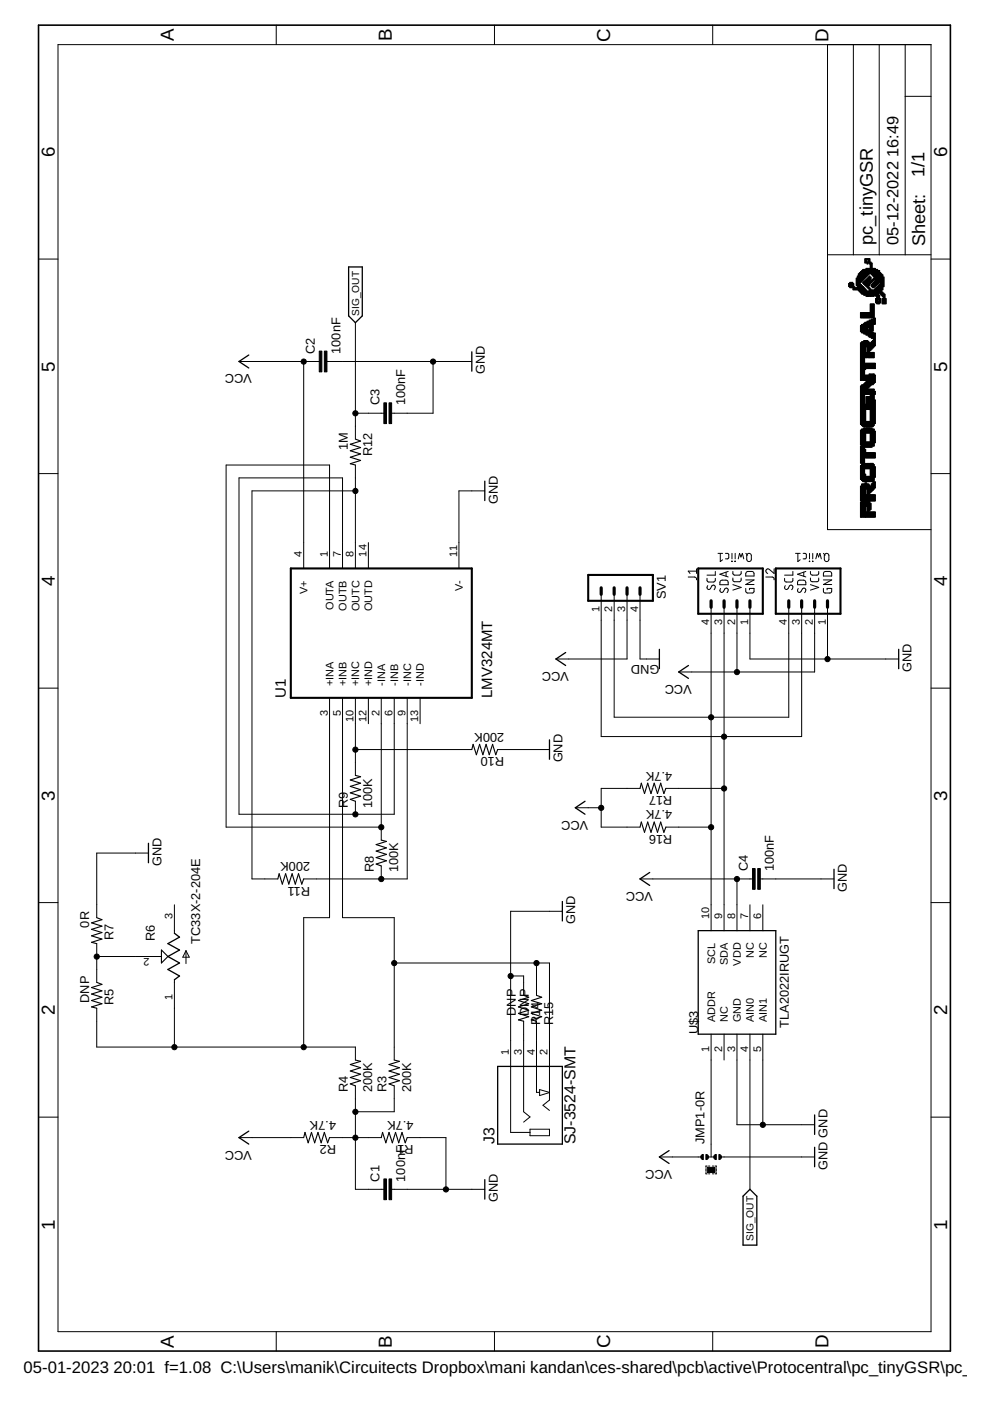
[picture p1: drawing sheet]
<svg xmlns="http://www.w3.org/2000/svg" width="210mm" height="297mm" viewBox="0 0 210 297" stroke-linecap="round" stroke-linejoin="round" font-family="sans-serif">
<g fill="none" stroke="#000" stroke-width=".21">
<path d="M12.3 9.5h185.1v272.8h-185.1zM58.6 5.3v4.2M104.8 5.3v4.2M151.1 5.3v4.2M175.5 9.5v102.8h21.9M180.9 9.5v44.5M186.4 9.5v44.5M191.9 9.5v44.5M191.9 20.4h5.5M8.2 54.9h4.1M175.5 54h21.9M197.4 54.9h4.1"/>
<path d="M50.7 76.6h17M64.4 76.6v43.9M69.3 76.6h30.7M75.4 68.4v24.7M91.8 76.6v11h-8.8M75.4 98.6v21.9M75.4 87.6h6M8.2 100.4h4.1M75.4 104.1h-22v82.3h5.5M78.1 115v5.5M102.8 104.1h-5.5v16.4M152.2 117.3h1"/>
<path d="M152.7 117.3v1.8l.5-.4M153.8 117.3h.5l.2 .3-.1 .8-.6 .1M155.2 119v.1zM155.2 117.3v1.2M155.8 119l.1 .1zM155.9 117.3v1.2M156.5 118.5l.3-1.2 .3 .8 .3-.8 .3 1.2M158.1 117.3l.4 .4M158.4 117.5l.3-.2 .5 .2 .1 1.1a.49 .49 0 0 1-.5 .5 .49 .49 0 0 1-.5-.5zM168.7 117.3h1M169.2 117.3v1.8l.5-.4M170.3 117.3h.5l.2 .3-.1 .8-.6 .1"/>
<path d="M171.6 119l.1 .1zM171.6 117.3v1.2M172.3 119l.1 .1zM172.3 117.3v1.2M173 118.5l.3-1.2 .3 .8 .2-.8 .3 1.2M174.6 117.3l.4 .4M174.9 117.5l.3-.2 .4 .2 .1 1.1a.49 .49 0 0 1-.4 .5 .49 .49 0 0 1-.5-.5zM197.4 100.4h4.1M69.9 120.5v-21.9h-22v76.8h32.9M72.6 120.5v-19.2h-21.9v71.3h32.9v-24.6M127.5 126v30.2h42.5v-27.4M130.2 126v26.1h37v-23.3"/>
<path d="M132.9 126v13.7h-15M135.7 126v13.7h4.1M145.9 122.3l1.5 .1 .2 .2 .1 .3M147.7 120.6v1M147.7 121.1h-1.8l.4 .5M149.9 122.6v.6l.4 .2h1.1l.2-.2 .1-.6M150.1 124.2l-.2 .5 .4 .3 .3-.2 .3-.6a.41 .41 0 0 1 .6-.1 .41 .41 0 0 1 .1 .6l-.2 .3M150.8 128.8v68.5M151.7 121.2v.7h-1.8M152.7 123.2l.4-.2 1.1 .1 .2 .2v.7h-1.8zM152.8 124.8a.45 .45 0 0 0-.1 .6 .45 .45 0 0 0 .6 .1l.4-.6a.44 .44 0 0 1 .6-.1 .44 .44 0 0 1 0 .7l-.1 .2M153.5 128.8v68.5"/>
<path d="M153.9 121.3v.9M154.4 121.2l-1.8 .6 1.8 .5M155.4 122.6v.5l.4 .2h1.1l.2-.2v-.5M155.4 121.2v.5l.4 .2h1.1l.2-.2v-.5M155.4 124l1.7 .5-1.7 .6M156.3 128.8v13.7M158.1 124.8v.5l.3 .4h1.1l.4-.2v-.7h-1v.3M158.1 123h1.8l-1.8 .9h1.8M158.2 121.3l.4-.1h1.1l.2 .3v.6h-1.8zM159 128.8v10.9h31.5M162.4 122.3l1.5 .1 .2 .2v.3M164.1 120.6v1l-.9-.8a.48 .48 0 0 0-.8 .1 .48 .48 0 0 0 .4 .7"/>
<path d="M166.3 122.6l.1 .6 .4 .2h1.1l.2-.2v-.6M166.5 124.2l-.1 .2a.41 .41 0 0 0 .1 .5 .41 .41 0 0 0 .6-.1l.3-.6a.42 .42 0 0 1 .5-.1 .42 .42 0 0 1 .2 .6l-.2 .3M168.1 121.2v.7h-1.8M169.2 123.2l.4-.2h.9l.3 .3 .1 .7h-1.8zM169.2 124.8l-.1 .6 .4 .2 .2-.1 .4-.6a.44 .44 0 0 1 .7-.1 .44 .44 0 0 1-.1 .7l-.1 .2M170.4 121.3v.9M170.9 121.2l-1.8 .6 1.8 .5M171.8 122.6l.1 .5 .3 .2h1.2l.2-.2v-.5M171.8 121.2l.1 .5 .3 .2h1.2l.2-.2v-.5M171.8 124l1.8 .5-1.8 .6M172.7 128.8v13.7h-28.8M174.6 124.8v.7l.2 .2h1.1l.4-.2v-.7h-.9v.3"/>
<path d="M174.6 123h1.7l-1.7 .9h1.7M174.7 121.3l.4-.1h.9l.3 .3v.6h-1.7zM175.5 128.8v10.9M8.2 145.9h4.1M69.9 148v46.6h-5.5v27.4M72.6 148v46.6h11v30.1M75.4 148v16.4M75.4 158.9h24.6M78.1 148v5.4M80.8 148v30.1M86.3 148v38.4h-21.9M89.1 148v5.4"/>
<path d="M105.5 158.9h11M197.4 145.9h4.1M75.4 169.9v2.7M122 171.3h5.5M135.7 167.2h-8.2v8.2h8.2M141.2 175.4h9.6M141.2 167.2h12.3M8.2 191.4h4.1M31.5 180.9h-11v13.7M37 191.8v6.1M80.8 183.6v2.8M119.2 193.2h-10.9v46.9h4.1"/>
<path d="M135.7 186.4h23.9M156.3 186.4v10.9M159 191.8v5.5M161.2 186.4h15.6M161.7 191.8v5.5M197.4 191.4h4.1M20.5 213.8v8.2h54.9v2.7M20.5 200.1v8.2M20.5 202.8h13.7M37 207.7v14.3M39.4 201.6v2.7M39.4 201.6l.7 1.3h-1.3z"/>
<path d="M83.6 204.2h32.9v29l-1.4 1.1 1.4 1.1M108.3 206.9h2.7v4.1M111 216.5v19.2l1.4 1.1-1.4 1.1M113.7 216.5v15.1h.7M113.7 204.2v6.8M150.8 219.3v26M153.5 219.3v5.4M156.3 219.3v19.2h16.4M159 219.3v32.9M161.7 219.3v19.2M8.2 236.9h4.1M75.4 230.2v22h6"/>
<path d="M83.6 230.2v5.5h-8.2M112.4 239.4h4.1v1.4h-4.1zM114.4 231l2.1 .6-2.1 .7zM197.4 236.9h4.1M50.7 241.2h13.7M69.9 241.2h10.9M83 252.2h19.8M86.3 241.2h8.3v11M139.8 245.3h9.1M149.7 247.8v.5M149.7 248.6v.3h.2M149.9 247.2h-.2v.3"/>
<path d="M150.2 245.3h1.1M150.2 247.2h.3M150.2 248.9h.3M151 247.2h.3M151 248.9h.3M151.6 247.2h.3v.3M151.9 247.8v.5M151.9 248.6v.3h-.3M152.7 245.3h20M58.6 282.3v4.1M104.8 282.3v4.1M151.1 282.3v4.1"/>
</g>
<g fill="none" stroke="#000" stroke-width=".28">
<path d="M73.9 56.6h2.9v10.4l-1.4 1.4-1.5-1.4zM52.7 75.3l-2 1.3 2 1.4M100 74.6v4.1M102.8 102v4.1M119.9 138.3l-2 1.4 2 1.4M139.8 137.7v4.1M190.5 137.7v4.1M116.5 156.9v4.1M146 141.1l-2.1 1.4 2.1 1.3M31.5 178.8v4.1M124 169.9l-2 1.4 2 1.3M37 197.9l1.1 .8-2.5 1.4 2.5 1.3-2.5 1.4 2.5 1.4-2.5 1.3 2.5 1.4-1.1 .8"/>
<path d="M119.2 191.1v4.2M137.8 185l-2.1 1.4 2.1 1.3M148 197.3h16.5v22h-16.5zM176.8 184.3v4.1M52.7 239.8l-2 1.4 2 1.4M105.5 226.1h13.7v16.5h-13.7zM172.7 236.4v4.1M102.8 250.1v4.1M141.9 243.9l-2.1 1.4 2.1 1.4M159 252.2l1.5 1.4v10.4h-3v-10.4zM172.7 243.2v4.2"/>
</g>
<path d="M8.2 5.3h193.3v281.1h-193.3z" fill="none" stroke="#000" stroke-width=".34"/>
<path d="M61.7 120.5h38.3v27.5h-38.3zM124.7 121.9h13.7v5.5h-13.7zM148 120.5h13.7v9.6h-13.7zM164.5 120.5h13.7v9.6h-13.7z" fill="none" stroke="#000" stroke-width=".44"/>
<g fill="none" stroke="#000" stroke-width=".23">
<path d="M75.4 93.1l1.1 .4-2.2 .7 2.2 .7-2.2 .7 2.2 .6-2.2 .7 2.2 .7-2.2 .7 1.1 .3M100 158.9l.3-1.1 .7 2.2 .7-2.2 .7 2.2 .7-2.2 .6 2.2 .7-2.2 .7 2.2 .4-1.1M75.4 164.4l1.1 .3-2.2 .7 2.2 .7-2.2 .6 2.2 .7-2.2 .7 2.2 .7-2.2 .7 1.1 .4M80.8 178.1l1.1 .3-2.1 .7 2.1 .7-2.1 .6 2.1 .7-2.1 .7 2.1 .7-2.1 .7 1 .4M135.7 175.4l.3-1.1 .7 2.2 .6-2.2 .7 2.2 .7-2.2 .7 2.2 .7-2.2 .7 2.2 .4-1.1M135.7 167.2l.3-1.1 .7 2.2 .6-2.2 .7 2.2 .7-2.2 .7 2.2 .7-2.2 .7 2.2 .4-1.1M20.5 194.6l1.1 .4-2.2 .7 2.2 .7-2.2 .6 2.2 .7-2.2 .7 2.2 .7-2.2 .7 1.1 .3M58.9 186.4l.3-1.1 .7 2.2 .7-2.2 .6 2.2 .7-2.2 .7 2.2 .7-2.2 .7 2.2 .4-1.1M20.5 208.3l1.1 .4-2.2 .7 2.2 .7-2.2 .7 2.2 .6-2.2 .7 2.2 .7-2.2 .7 1.1 .3M34.2 201.4l1.4 1.4-1.4 1.4zM111 211l1.1 .4-2.2 .7 2.2 .7-2.2 .7 2.2 .7-2.2 .7 2.2 .7-2.2 .6 1.1 .3M113.7 211l1.2 .4-2.3 .7 2.3 .7-2.3 .7 2.3 .7-2.3 .7 2.3 .7-2.3 .6 1.1 .3"/>
<path d="M75.4 224.7l1.1 .3-2.2 .7 2.2 .7-2.2 .7 2.2 .7-2.2 .7 2.2 .6-2.2 .7 1.1 .4M83.6 224.7l1.1 .3-2.2 .7 2.2 .7-2.2 .7 2.2 .7-2.2 .7 2.2 .6-2.2 .7 1.1 .4M64.4 241.2l.3-1.1 .6 2.2 .7-2.2 .7 2.2 .7-2.2 .7 2.2 .7-2.2 .7 2.2 .4-1.1M80.8 241.2l.3-1.1 .7 2.2 .7-2.2 .7 2.2 .7-2.2 .6 2.2 .7-2.2 .7 2.2 .4-1.1"/>
</g>
<g fill="#000" stroke="#000" stroke-width=".21">
<path d="M182.4 57.6h.2v2.3h-.2zM182.7 57.4h.2v2.2h-.2zM182.9 57.1h.2v2.3h-.2zM183.1 57.1h.2v2.1h-.2zM183.3 57.1h.3v1.8h-.3zM183.3 54.8h.3v1h-.3zM183.6 56.9h.2v1.8h-.2zM183.6 54.8h.2v1h-.2zM183.8 56.9h.2v1.6h-.2zM183.8 55.5h.2v.5h-.2zM183.8 54.8h.2v.3h-.2zM184 58.7h.3v1.2h-.3z"/>
<path d="M184 56.9h.3v1.4h-.3zM184 54.8h.3v1h-.3zM184.3 58.5h.2v1.1h-.2zM184.3 56.9h.2v1.1h-.2zM184.3 54.8h.2v1.2h-.2zM184.5 58.7h.2v.7h-.2zM184.5 55.5h.2v2.5h-.2zM184.7 59.4h.2v.5h-.2zM184.7 55.8h.2v2.5h-.2zM185 59.2h.2v.4h-.2zM185 56.9h.2v1.6h-.2zM185.2 58.9h.2v.5h-.2z"/>
<path d="M185.2 56.9h.2v1.8h-.2zM185.4 56.9h.2v2.5h-.2zM186.3 57.4h.2v2.5h-.2zM67.7 74.4h.5v4.4h-.5zM68.8 74.4h.5v4.4h-.5zM179.9 60.1h.2v.7h-.2zM180.1 59.9h.3v1.1h-.3zM180.4 60.6h.2v.4h-.2zM180.4 59.9h.2v.4h-.2zM180.6 59.9h.2v1.1h-.2zM180.8 60.1h.2v1.4h-.2zM181.1 60.8h.2v.7h-.2z"/>
<path d="M181.3 61h.2v.5h-.2zM181.5 61h.2v.5h-.2zM181.5 58.9h.2v1.7h-.2zM181.8 58.5h.2v3h-.2zM182 58h.2v3.7h-.2zM182.2 57.8h.2v4.1h-.2zM182.4 69h.2v1.4h-.2zM182.4 66.3h.2v1.1h-.2zM182.4 60.3h.2v1.8h-.2zM182.7 68.8h.2v1.8h-.2zM182.7 66.3h.2v1.1h-.2zM182.7 60.6h.2v1.8h-.2z"/>
<path d="M182.9 68.8h.2v1.8h-.2zM182.9 66.3h.2v1.1h-.2zM182.9 60.8h.2v1.6h-.2zM182.9 59.9h.2v.2h-.2zM183.1 68.5h.2v2.3h-.2zM183.1 66.3h.2v1.1h-.2zM183.1 61h.2v1.6h-.2zM183.1 59.6h.2v.7h-.2zM183.3 77h.3v1.4h-.3zM183.3 72.2h.3v3.6h-.3zM183.3 68.3h.3v2.5h-.3zM183.3 66.3h.3v1.1h-.3z"/>
<path d="M183.3 61.2h.3v1.4h-.3zM183.3 59.4h.3v1.2h-.3zM183.6 77h.2v1.1h-.2zM183.6 74.7h.2v1.2h-.2zM183.6 72.2h.2v1.4h-.2zM183.6 68.3h.2v2.8h-.2zM183.6 66.3h.2v1.1h-.2zM183.6 61.5h.2v1.3h-.2zM183.6 59.2h.2v1.6h-.2zM183.8 77h.2v1.1h-.2zM183.8 72.2h.2v3.6h-.2zM183.8 68.1h.2v3h-.2z"/>
<path d="M183.8 66.3h.2v1.1h-.2zM183.8 61.7h.2v1.1h-.2zM183.8 58.9h.2v2.1h-.2zM184 77h.3v1.1h-.3zM184 72.4h.3v3.5h-.3zM184 69.9h.3v1.4h-.3zM184 68.1h.3v1.3h-.3zM184 66.3h.3v1.1h-.3zM184 61.7h.3v1.1h-.3zM184 60.1h.3v1.1h-.3zM184.3 77h.2v1.1h-.2zM184.3 74.7h.2v1.2h-.2z"/>
<path d="M184.3 72.7h.2v1.8h-.2zM184.3 67.9h.2v3.6h-.2zM184.3 66.3h.2v1.1h-.2zM184.3 61h.2v1.8h-.2zM184.3 59.9h.2v.6h-.2zM184.5 77h.2v1.1h-.2zM184.5 74.7h.2v1.2h-.2zM184.5 72.7h.2v1.6h-.2zM184.5 67.9h.2v3.6h-.2zM184.5 64.4h.2v3h-.2zM184.5 61.2h.2v1.6h-.2zM184.5 59.6h.2v.5h-.2z"/>
<path d="M184.7 77h.2v1.1h-.2zM184.7 74.7h.2v1.2h-.2zM184.7 72.4h.2v1.6h-.2zM184.7 67.6h.2v4.1h-.2zM184.7 64.4h.2v3h-.2zM184.7 61.5h.2v1.3h-.2zM184.7 60.3h.2v.5h-.2zM185 77h.2v1.1h-.2zM185 74.7h.2v1.2h-.2zM185 72.2h.2v1.6h-.2zM185 70.4h.2v1.3h-.2zM185 67.6h.2v2.5h-.2z"/>
<path d="M185 64.4h.2v3h-.2zM185 61.5h.2v1.3h-.2zM185 60.1h.2v.9h-.2zM185.2 77h.2v1.1h-.2zM185.2 74.7h.2v1.2h-.2zM185.2 70.6h.2v3h-.2zM185.2 64.4h.2v4.4h-.2zM185.2 61.5h.2v1.3h-.2zM185.2 59.9h.2v1.1h-.2zM185.4 77h.2v1.1h-.2zM185.4 70.6h.2v2.7h-.2zM185.4 67.4h.2v1.4h-.2z"/>
<path d="M185.4 61.2h.2v1.4h-.2zM185.4 59.6h.2v1.2h-.2zM185.6 63.3h.2v.9h-.2zM185.6 61h.2v1.8h-.2zM185.6 57.1h.2v3.5h-.2zM185.9 60.8h.2v3.6h-.2zM185.9 57.1h.2v3.2h-.2zM186.1 64h.2v.4h-.2zM186.1 60.6h.2v2.9h-.2zM186.1 57.3h.2v2.8h-.2zM186.3 62.6h.2v1.8h-.2zM186.3 60.3h.2v1.8h-.2z"/>
<path d="M186.5 63.3h.3v.9h-.3zM186.5 57.8h.3v4.6h-.3zM186.8 58h.2v4.6h-.2zM187 63.3h.2v1.1h-.2zM187 61.9h.2v.9h-.2zM187 58.3h.2v3.2h-.2zM187.2 64h.3v.4h-.3zM187.2 62.1h.3v1.7h-.3zM187.2 58.7h.3v2.1h-.3zM187.5 64h.2v.4h-.2zM187.5 62.4h.2v1.3h-.2zM187.7 63.3h.2v1.1h-.2z"/>
<path d="M81.4 85.4h.5v4.4h-.5zM82.5 85.4h.5v4.4h-.5zM182.4 94.6h.2v3.6h-.2zM182.4 91.2h.2v3.2h-.2zM182.4 81.8h.2v8.2h-.2zM182.4 72.7h.2v8h-.2zM182.7 90.9h.2v7.4h-.2zM182.7 81.6h.2v8.7h-.2zM182.7 72.4h.2v8.2h-.2zM182.9 81.6h.2v8.9h-.2zM182.9 72.4h.2v8.2h-.2zM183.1 81.3h.2v9.2h-.2z"/>
<path d="M183.1 72.2h.2v8.5h-.2zM183.3 98.3h.3v1.1h-.3zM183.3 95.3h.3v1.8h-.3zM183.3 90.7h.3v4.1h-.3zM183.3 85.7h.3v4.8h-.3zM183.3 81.1h.3v2.5h-.3zM183.3 79.5h.3v1.2h-.3zM183.6 98.3h.2v1.1h-.2zM183.6 96h.2v1.1h-.2zM183.6 93.7h.2v1.1h-.2zM183.6 90.7h.2v1.1h-.2zM183.6 89.3h.2v1.2h-.2z"/>
<path d="M183.6 84.1h.2v2.7h-.2zM183.6 80.9h.2v2.7h-.2zM183.6 79.5h.2v1.2h-.2zM183.8 98.3h.2v1.1h-.2zM183.8 96h.2v1.1h-.2zM183.8 93.7h.2v1.1h-.2zM183.8 90.7h.2v1.1h-.2zM183.8 89.3h.2v1.2h-.2zM183.8 84.1h.2v2.7h-.2zM183.8 79.5h.2v4.1h-.2zM184 98.3h.3v1.1h-.3zM184 96h.3v1.1h-.3z"/>
<path d="M184 93.7h.3v1.1h-.3zM184 90.7h.3v1.1h-.3zM184 89.3h.3v1.2h-.3zM184 84.1h.3v2.7h-.3zM184 82.5h.3v1.1h-.3zM184 79.5h.3v2.8h-.3zM184.3 98.3h.2v1.1h-.2zM184.3 96h.2v1.1h-.2zM184.3 93.7h.2v1.1h-.2zM184.3 90.7h.2v1.1h-.2zM184.3 89.3h.2v1.2h-.2zM184.3 84.1h.2v2.7h-.2z"/>
<path d="M184.3 82.5h.2v1.1h-.2zM184.3 79.3h.2v2.7h-.2zM184.5 96h.2v1.1h-.2zM184.5 90.7h.2v4.1h-.2zM184.5 82.5h.2v8h-.2zM184.5 79.3h.2v2.5h-.2zM184.7 96h.2v1.1h-.2zM184.7 90.7h.2v4.1h-.2zM184.7 82.5h.2v8h-.2zM184.7 79.3h.2v2.3h-.2zM185 96h.2v1.1h-.2zM185 91h.2v3.6h-.2z"/>
<path d="M185 82.5h.2v8h-.2zM185 79.3h.2v2.3h-.2zM185.2 96h.2v1.1h-.2zM185.2 91h.2v3.6h-.2zM185.2 82.5h.2v7.7h-.2zM185.2 79.3h.2v2h-.2zM185.4 96h.2v1.1h-.2zM185.4 91.4h.2v2.5h-.2zM185.4 84.8h.2v5h-.2zM185.4 83h.2v.6h-.2zM185.4 79.5h.2v1.6h-.2zM182.4 106.5h.2v3.2h-.2z"/>
<path d="M182.4 103h.2v3.3h-.2zM182.4 98.7h.2v3h-.2zM182.7 102.6h.2v7.1h-.2zM182.7 98.5h.2v3.4h-.2zM182.9 102.6h.2v7.1h-.2zM182.9 91h.2v11.1h-.2zM183.1 102.6h.2v7.1h-.2zM183.1 90.7h.2v11.4h-.2zM183.3 102.4h.3v7.3h-.3zM183.3 100.5h.3v1.6h-.3zM183.6 108.5h.2v1.2h-.2zM183.6 104.9h.2v2.5h-.2z"/>
<path d="M183.6 102.4h.2v1.3h-.2zM183.6 101h.2v1.1h-.2zM183.8 102.6h.2v7.1h-.2zM183.8 101h.2v1.1h-.2zM184 102.6h.3v7.1h-.3zM184 101h.3v1.1h-.3zM184.3 108.5h.2v1.2h-.2zM184.3 104.9h.2v3.4h-.2zM184.3 102.8h.2v1.8h-.2zM184.3 101h.2v1.1h-.2zM184.5 108.5h.2v1.2h-.2zM184.5 106.7h.2v1.4h-.2z"/>
<path d="M184.5 104.9h.2v1.3h-.2zM184.5 103.1h.2v1.3h-.2zM184.5 98.2h.2v3.9h-.2zM184.7 108.5h.2v1.2h-.2zM184.7 104.9h.2v1.3h-.2zM184.7 102.6h.2v1.6h-.2zM184.7 98.2h.2v3.9h-.2zM185 108.5h.2v1.2h-.2zM185 104.9h.2v1.3h-.2zM185 102.4h.2v1.6h-.2zM185 98.2h.2v3.9h-.2zM185.2 108.5h.2v1.2h-.2z"/>
<path d="M185.2 104.9h.2v1.3h-.2zM185.2 102.1h.2v1.6h-.2zM185.2 98.5h.2v3.4h-.2zM185.4 108.5h.2v1.2h-.2zM185.4 104.9h.2v1.3h-.2zM185.4 102.1h.2v1.4h-.2zM185.4 98.9h.2v2.3h-.2zM159.6 184.1h.5v4.5h-.5zM160.7 184.1h.5v4.5h-.5zM81.4 250h.5v4.4h-.5zM82.5 250h.5v4.4h-.5zM149.9 247.5h1.7v1.1h-1.7z"/>
</g>
<g fill="#000" stroke="#000" stroke-width=".21">
<path d="M148.7 245l.4-.2v1.1l-.3-.1-.2-.3z" fill-rule="evenodd"/>
<path d="M149.7 244.8a.54 .54 0 0 1 .5 .5 .54 .54 0 0 1-.5 .6z" fill-rule="evenodd"/>
<path d="M151.4 245l.5-.2v1.1l-.6-.4z" fill-rule="evenodd"/>
<path d="M152.4 244.8a.54 .54 0 0 1 .6 .5 .54 .54 0 0 1-.6 .6z" fill-rule="evenodd"/>
<circle cx="64.4" cy="76.7" r=".55"/>
<circle cx="91.8" cy="76.7" r=".55"/>
<circle cx="75.4" cy="87.6" r=".55"/>
<circle cx="75.4" cy="104.1" r=".55"/>
<circle cx="175.5" cy="139.7" r=".55"/>
<circle cx="75.4" cy="158.9" r=".55"/>
<circle cx="150.8" cy="152.1" r=".55"/>
<circle cx="153.5" cy="156.2" r=".55"/>
<circle cx="156.3" cy="142.5" r=".55"/>
<circle cx="75.4" cy="172.7" r=".55"/>
<circle cx="80.8" cy="175.4" r=".55"/>
<circle cx="127.5" cy="171.3" r=".55"/>
<circle cx="150.8" cy="175.4" r=".55"/>
<circle cx="153.5" cy="167.2" r=".55"/>
<circle cx="80.8" cy="186.4" r=".55"/>
<circle cx="156.3" cy="186.4" r=".55"/>
<circle cx="20.5" cy="202.8" r=".55"/>
<circle cx="83.6" cy="204.2" r=".55"/>
<circle cx="108.3" cy="206.9" r=".55"/>
<circle cx="113.7" cy="204.2" r=".55"/>
<circle cx="37" cy="222" r=".55"/>
<circle cx="64.4" cy="222" r=".55"/>
<circle cx="75.4" cy="235.7" r=".55"/>
<circle cx="161.7" cy="238.5" r=".55"/>
<circle cx="75.4" cy="241.2" r=".55"/>
<circle cx="94.6" cy="252.2" r=".55"/>
</g>
<path d="M127.5 124.6v1.4M130.2 124.6v1.4M132.9 124.6v1.4M135.7 124.6v1.4M150.8 127.4v1.4M153.5 127.4v1.4M156.3 127.4v1.4M159 127.4v1.4M167.2 127.4v1.4M170 127.4v1.4M172.7 127.4v1.4M175.5 127.4v1.4" fill="none" stroke="#000" stroke-width=".68"/>
<g font-size="4">
<text x="36.8" y="8.7" transform="rotate(-90 36.8 8.7)">A</text>
<text x="83.1" y="8.7" transform="rotate(-90 83.1 8.7)">B</text>
<text x="129.4" y="8.8" transform="rotate(-90 129.4 8.8)">C</text>
<text x="175.7" y="8.8" transform="rotate(-90 175.7 8.8)">D</text>
<text x="11.6" y="33.3" transform="rotate(-90 11.6 33.3)">6</text>
<text x="200.8" y="33.3" transform="rotate(-90 200.8 33.3)">6</text>
<text x="11.6" y="78.8" transform="rotate(-90 11.6 78.8)">5</text>
<text x="200.8" y="78.8" transform="rotate(-90 200.8 78.8)">5</text>
<text x="11.6" y="124.3" transform="rotate(-90 11.6 124.3)">4</text>
<text x="200.8" y="124.3" transform="rotate(-90 200.8 124.3)">4</text>
<text x="11.6" y="169.7" transform="rotate(-90 11.6 169.7)">3</text>
<text x="200.8" y="169.7" transform="rotate(-90 200.8 169.7)">3</text>
<text x="11.6" y="215.2" transform="rotate(-90 11.6 215.2)">2</text>
<text x="200.8" y="215.2" transform="rotate(-90 200.8 215.2)">2</text>
<text x="11.6" y="260.7" transform="rotate(-90 11.6 260.7)">1</text>
<text x="200.8" y="260.7" transform="rotate(-90 200.8 260.7)">1</text>
<text x="36.8" y="285.7" transform="rotate(-90 36.8 285.7)">A</text>
<text x="83.1" y="285.7" transform="rotate(-90 83.1 285.7)">B</text>
<text x="129.4" y="285.8" transform="rotate(-90 129.4 285.8)">C</text>
<text x="175.7" y="285.8" transform="rotate(-90 175.7 285.8)">D</text>
</g>
<g font-size="3.9">
<text x="196" y="37.6" transform="rotate(-90 196 37.6)">1/1</text>
<text x="185.1" y="52" transform="rotate(-90 185.1 52)">pc_tinyGSR</text>
<text x="196.2" y="52.2" transform="rotate(-90 196.2 52.2)">Sheet:</text>
</g>
<g font-size="3.5">
<text x="190.5" y="33.2" transform="rotate(-90 190.5 33.2)">16:49</text>
<text x="190.5" y="52" transform="rotate(-90 190.5 52)">05-12-2022</text>
<text x="5" y="291">05-01-2023</text>
<text x="24.1" y="291">20:01 f=1.08 C:\Users\manik\Circuitects Dropbox\mani kandan\ces-shared\pcb\active\Protocentral\pc_tinyGSR\pc_tiny</text>
</g>
<text font-size="3.4" x="122" y="242.6" transform="rotate(-90 122 242.6)">SJ-3524-SMT</text>
<text font-size="3.3" x="104.8" y="242.6" transform="rotate(-90 104.8 242.6)">J3</text>
<g font-size="3.2">
<text x="60.6" y="148" transform="rotate(-90 60.6 148)">U1</text>
<text x="104.4" y="148" transform="rotate(-90 104.4 148)">LMV324MT</text>
</g>
<g font-size="2.7">
<text x="66.7" y="75" transform="rotate(-90 66.7 75)">C2</text>
<text x="72.2" y="75" transform="rotate(-90 72.2 75)">100nF</text>
<text x="53.4" y="79.4" transform="rotate(-180 53.4 79.4)">VCC</text>
<text x="102.8" y="79.4" transform="rotate(-90 102.8 79.4)">GND</text>
<text x="80.4" y="86" transform="rotate(-90 80.4 86)">C3</text>
<text x="85.9" y="86" transform="rotate(-90 85.9 86)">100nF</text>
<text x="73.7" y="95.5" transform="rotate(-90 73.7 95.5)">1M</text>
<text x="78.9" y="96.7" transform="rotate(-90 78.9 96.7)">R12</text>
<text x="105.5" y="106.8" transform="rotate(-90 105.5 106.8)">GND</text>
<text x="141.2" y="127" transform="rotate(-90 141.2 127)">SV1</text>
<text x="120.6" y="142.5" transform="rotate(-180 120.6 142.5)">VCC</text>
<text x="139.8" y="141.1" transform="rotate(-180 139.8 141.1)">GND</text>
<text x="193.3" y="142.5" transform="rotate(-90 193.3 142.5)">GND</text>
<text x="146.7" y="145.2" transform="rotate(-180 146.7 145.2)">VCC</text>
<text x="106.9" y="155.4" transform="rotate(-180 106.9 155.4)">200K</text>
<text x="106.9" y="160.5" transform="rotate(-180 106.9 160.5)">R10</text>
<text x="119.2" y="161.7" transform="rotate(-90 119.2 161.7)">GND</text>
<text x="142.5" y="163.6" transform="rotate(-180 142.5 163.6)">4.7K</text>
<text x="73.7" y="171.3" transform="rotate(-90 73.7 171.3)">R9</text>
<text x="78.9" y="171.3" transform="rotate(-90 78.9 171.3)">100K</text>
<text x="142.5" y="171.8" transform="rotate(-180 142.5 171.8)">4.7K</text>
<text x="142.5" y="168.8" transform="rotate(-180 142.5 168.8)">R17</text>
<text x="124.7" y="174" transform="rotate(-180 124.7 174)">VCC</text>
<text x="142.5" y="177" transform="rotate(-180 142.5 177)">R16</text>
<text x="34.2" y="183.6" transform="rotate(-90 34.2 183.6)">GND</text>
<text x="65.8" y="182.8" transform="rotate(-180 65.8 182.8)">200K</text>
<text x="79.2" y="185" transform="rotate(-90 79.2 185)">R8</text>
<text x="84.4" y="185" transform="rotate(-90 84.4 185)">100K</text>
<text x="158.6" y="184.7" transform="rotate(-90 158.6 184.7)">C4</text>
<text x="164.1" y="184.7" transform="rotate(-90 164.1 184.7)">100nF</text>
<text x="65.8" y="188" transform="rotate(-180 65.8 188)">R11</text>
<text x="138.4" y="189.1" transform="rotate(-180 138.4 189.1)">VCC</text>
<text x="179.6" y="189.1" transform="rotate(-90 179.6 189.1)">GND</text>
<text x="18.9" y="196.7" transform="rotate(-90 18.9 196.7)">0R</text>
<text x="122" y="195.9" transform="rotate(-90 122 195.9)">GND</text>
<text x="24.1" y="199.4" transform="rotate(-90 24.1 199.4)">R7</text>
<text x="32.9" y="199.5" transform="rotate(-90 32.9 199.5)">R6</text>
<text x="42.5" y="200.1" transform="rotate(-90 42.5 200.1)">TC33X-2-204E</text>
<text x="18.9" y="212.6" transform="rotate(-90 18.9 212.6)">DNP</text>
<text x="24.1" y="213.1" transform="rotate(-90 24.1 213.1)">R5</text>
<text x="109.4" y="215.4" transform="rotate(-90 109.4 215.4)">DNP</text>
<text x="112.1" y="215.4" transform="rotate(-90 112.1 215.4)">DNP</text>
<text x="114.6" y="217.4" transform="rotate(-90 114.6 217.4)">R14</text>
<text x="117.3" y="217.4" transform="rotate(-90 117.3 217.4)">R15</text>
<text x="148" y="219.3" transform="rotate(-90 148 219.3)">U$3</text>
<text x="167.2" y="217.9" transform="rotate(-90 167.2 217.9)">TLA2022IRUGT</text>
<text x="73.7" y="231.6" transform="rotate(-90 73.7 231.6)">R4</text>
<text x="78.9" y="231.6" transform="rotate(-90 78.9 231.6)">200K</text>
<text x="82" y="231.6" transform="rotate(-90 82 231.6)">R3</text>
<text x="87.2" y="231.6" transform="rotate(-90 87.2 231.6)">200K</text>
<text x="71.2" y="237.6" transform="rotate(-180 71.2 237.6)">4.7K</text>
<text x="87.7" y="237.6" transform="rotate(-180 87.7 237.6)">4.7K</text>
<text x="53.4" y="243.9" transform="rotate(-180 53.4 243.9)">VCC</text>
<text x="71.2" y="242.8" transform="rotate(-180 71.2 242.8)">R2</text>
<text x="87.7" y="242.8" transform="rotate(-180 87.7 242.8)">R1</text>
<text x="149.4" y="242.6" transform="rotate(-90 149.4 242.6)">JMP1-0R</text>
<text x="80.4" y="250.5" transform="rotate(-90 80.4 250.5)">C1</text>
<text x="85.9" y="250.5" transform="rotate(-90 85.9 250.5)">100nF</text>
<text x="142.5" y="248.1" transform="rotate(-180 142.5 248.1)">VCC</text>
<text x="175.5" y="248.1" transform="rotate(-90 175.5 248.1)">GND GND</text>
<text x="105.5" y="254.9" transform="rotate(-90 105.5 254.9)">GND</text>
</g>
<g font-size="2.3">
<text x="64" y="118" transform="rotate(-90 64 118)">4</text>
<text x="69.5" y="118" transform="rotate(-90 69.5 118)">1</text>
<text x="72.2" y="118" transform="rotate(-90 72.2 118)">7</text>
<text x="75" y="118" transform="rotate(-90 75 118)">8</text>
<text x="77.7" y="118" transform="rotate(-90 77.7 118)">14</text>
<text x="96.9" y="118" transform="rotate(-90 96.9 118)">11</text>
<text x="65.2" y="125.9" transform="rotate(-90 65.2 125.9)">V+</text>
<text x="98.1" y="125.2" transform="rotate(-90 98.1 125.2)">V-</text>
<text x="70.7" y="129.3" transform="rotate(-90 70.7 129.3)">OUTA</text>
<text x="73.4" y="129.5" transform="rotate(-90 73.4 129.5)">OUTB</text>
<text x="76.2" y="129.6" transform="rotate(-90 76.2 129.6)">OUTC</text>
<text x="78.9" y="129.6" transform="rotate(-90 78.9 129.6)">OUTD</text>
<text x="127.1" y="129.8" transform="rotate(-90 127.1 129.8)">1</text>
<text x="129.8" y="129.8" transform="rotate(-90 129.8 129.8)">2</text>
<text x="132.6" y="129.8" transform="rotate(-90 132.6 129.8)">3</text>
<text x="135.3" y="129.8" transform="rotate(-90 135.3 129.8)">4</text>
<text x="150.4" y="132.6" transform="rotate(-90 150.4 132.6)">4</text>
<text x="153.1" y="132.6" transform="rotate(-90 153.1 132.6)">3</text>
<text x="155.9" y="132.6" transform="rotate(-90 155.9 132.6)">2</text>
<text x="158.6" y="132.6" transform="rotate(-90 158.6 132.6)">1</text>
<text x="166.8" y="132.6" transform="rotate(-90 166.8 132.6)">4</text>
<text x="169.6" y="132.6" transform="rotate(-90 169.6 132.6)">3</text>
<text x="172.3" y="132.6" transform="rotate(-90 172.3 132.6)">2</text>
<text x="175.1" y="132.6" transform="rotate(-90 175.1 132.6)">1</text>
<text x="70.7" y="145.4" transform="rotate(-90 70.7 145.4)">+INA</text>
<text x="73.4" y="145.4" transform="rotate(-90 73.4 145.4)">+INB</text>
<text x="76.2" y="145.4" transform="rotate(-90 76.2 145.4)">+INC</text>
<text x="78.9" y="145.4" transform="rotate(-90 78.9 145.4)">+IND</text>
<text x="81.7" y="145.4" transform="rotate(-90 81.7 145.4)">-INA</text>
<text x="84.4" y="145.4" transform="rotate(-90 84.4 145.4)">-INB</text>
<text x="87.2" y="145.4" transform="rotate(-90 87.2 145.4)">-INC</text>
<text x="89.9" y="145.4" transform="rotate(-90 89.9 145.4)">-IND</text>
<text x="69.5" y="151.8" transform="rotate(-90 69.5 151.8)">3</text>
<text x="72.2" y="151.8" transform="rotate(-90 72.2 151.8)">5</text>
<text x="75" y="153.1" transform="rotate(-90 75 153.1)">10</text>
<text x="77.7" y="153.1" transform="rotate(-90 77.7 153.1)">12</text>
<text x="80.5" y="151.8" transform="rotate(-90 80.5 151.8)">2</text>
<text x="83.2" y="151.8" transform="rotate(-90 83.2 151.8)">6</text>
<text x="85.9" y="151.8" transform="rotate(-90 85.9 151.8)">9</text>
<text x="88.7" y="153.1" transform="rotate(-90 88.7 153.1)">13</text>
<text x="36.6" y="194.8" transform="rotate(-90 36.6 194.8)">3</text>
<text x="150.4" y="194.8" transform="rotate(-90 150.4 194.8)">10</text>
<text x="153.1" y="194.8" transform="rotate(-90 153.1 194.8)">9</text>
<text x="155.9" y="194.8" transform="rotate(-90 155.9 194.8)">8</text>
<text x="158.6" y="194.8" transform="rotate(-90 158.6 194.8)">7</text>
<text x="161.4" y="194.8" transform="rotate(-90 161.4 194.8)">6</text>
<text x="31.7" y="203.2" transform="rotate(-180 31.7 203.2)">2</text>
<text x="159.8" y="203.2" transform="rotate(-90 159.8 203.2)">NC</text>
<text x="162.6" y="203.2" transform="rotate(-90 162.6 203.2)">NC</text>
<text x="151.6" y="204.3" transform="rotate(-90 151.6 204.3)">SCL</text>
<text x="154.3" y="204.6" transform="rotate(-90 154.3 204.6)">SDA</text>
<text x="157.1" y="204.7" transform="rotate(-90 157.1 204.7)">VDD</text>
<text x="36.6" y="212.1" transform="rotate(-90 36.6 212.1)">1</text>
<text x="151.6" y="216.7" transform="rotate(-90 151.6 216.7)">ADDR</text>
<text x="154.3" y="216.7" transform="rotate(-90 154.3 216.7)">NC</text>
<text x="157.1" y="216.7" transform="rotate(-90 157.1 216.7)">GND</text>
<text x="159.8" y="216.7" transform="rotate(-90 159.8 216.7)">AIN0</text>
<text x="162.6" y="216.7" transform="rotate(-90 162.6 216.7)">AIN1</text>
<text x="107.9" y="223.6" transform="rotate(-90 107.9 223.6)">1</text>
<text x="110.6" y="223.6" transform="rotate(-90 110.6 223.6)">3</text>
<text x="113.4" y="223.6" transform="rotate(-90 113.4 223.6)">4</text>
<text x="116.1" y="223.6" transform="rotate(-90 116.1 223.6)">2</text>
<text x="150.4" y="223.1" transform="rotate(-90 150.4 223.1)">1</text>
<text x="153.1" y="223.1" transform="rotate(-90 153.1 223.1)">2</text>
<text x="155.9" y="223.1" transform="rotate(-90 155.9 223.1)">3</text>
<text x="158.6" y="223.1" transform="rotate(-90 158.6 223.1)">4</text>
<text x="161.4" y="223.1" transform="rotate(-90 161.4 223.1)">5</text>
</g>
<g font-size="2.2">
<text x="76.1" y="67" transform="rotate(-90 76.1 67)">SIG_OUT</text>
<text x="159.8" y="263.1" transform="rotate(-90 159.8 263.1)">SIG_OUT</text>
</g>
</svg>
